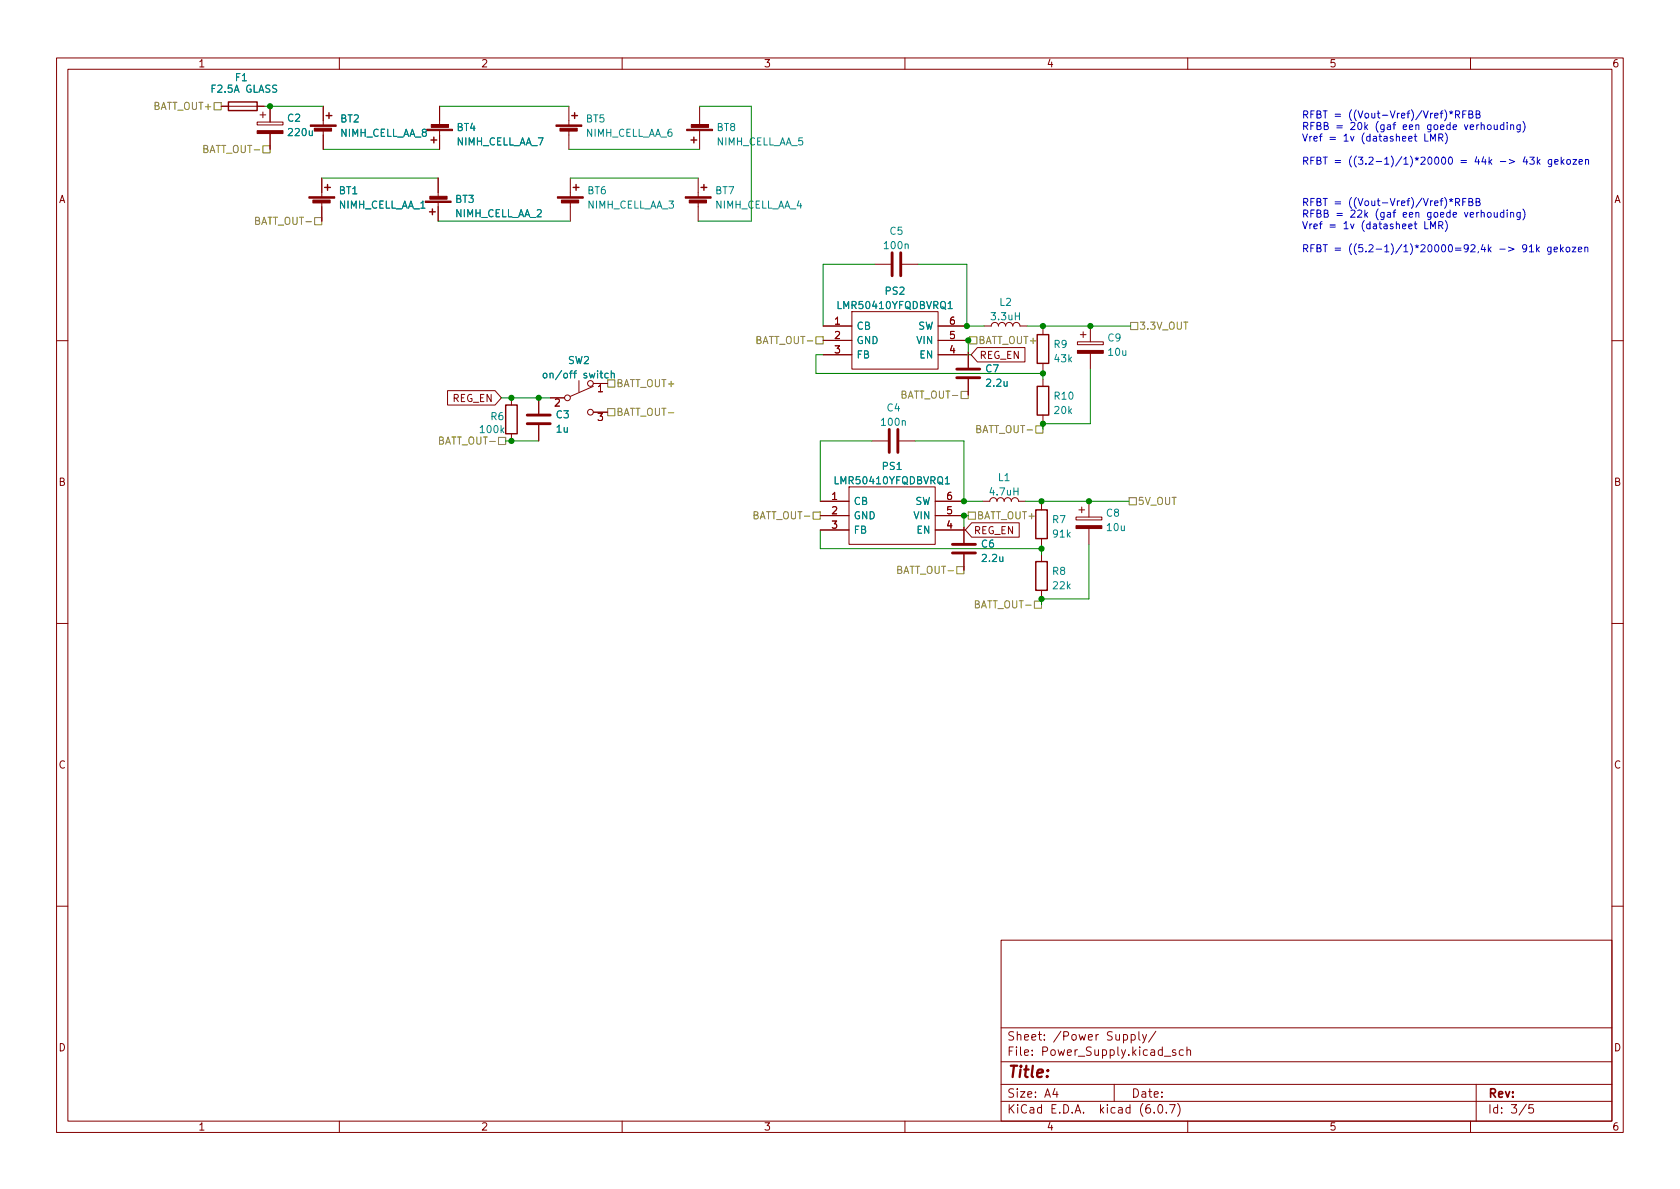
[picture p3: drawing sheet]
<svg xmlns="http://www.w3.org/2000/svg" width="297mm" height="210mm" viewBox="0 0 297 210" stroke-linecap="round" stroke-linejoin="round" font-family="sans-serif">
<g fill="none" stroke="#840000" stroke-width=".18">
<path d="M10 10.2h277v190.1h-277zM12 12.2h273v186.1h-273zM39.1 18.8h7.6M46.5 19.8v1M47.8 18.8v2.8M57.1 18.8v3.3M60 10.2v2M77.7 18.8v3.3M100.6 18.8v3.3M110 10.2v2M123.7 18.8v3.3M160 10.2v2"/>
<path d="M210 10.2v2M260 10.2v2M45.5 21.6h4.5v.5h-4.5zM46 20.3h1M47.8 23.6v2.8M56.9 31.5v3.3M56.9 35.8v3.3M57.1 23.1v3.3M77.5 31.5v3.3M77.5 35.8v3.3M77.7 23.1v3.3M100.6 23.1v3.3"/>
<path d="M100.8 31.5v3.3M100.8 35.8v3.3M123.4 31.5v3.3M123.4 35.8v3.3M123.7 23.1v3.3M145.5 57.7h5.1M150.6 55.1h15.3v10.2h-15.3zM154.7 46.7h2.8M159.5 46.7h2.8M165.9 57.7h5M174 57.7h1.3a.64 .64 0 0 1 .6-.7 .64 .64 0 0 1 .6 .7 .64 .64 0 0 1 .7-.7 .64 .64 0 0 1 .6 .7 .64 .64 0 0 1 .6-.7 .64 .64 0 0 1 .7 .7 .64 .64 0 0 1 .6-.7 .64 .64 0 0 1 .6 .7h1.3M184.4 57.9v1.3"/>
<path d="M191 59.2h1M191.5 58.7v1M192.8 57.7v2.7M10 60.2h2M79.1 69.1h8.4l1.1 1.3-1.1 1.2h-8.4zM90.4 70.4v1.2M90.4 76.7v1.3M95.2 70.4v2.7M95.2 75.2v2.8M97.3 70.4h2.5M102.4 67.3v2M104.9 68.3l-4.1 1.8"/>
<path d="M104.9 67.8h2.5M104.9 72.9h2.5M145.5 60.2h5.1M145.5 62.7h5.1M154.2 78h2.8M159 78h2.8M165.9 60.2h5M165.9 62.7h5M171.2 62.2v2.8M171.2 67.1v2.7M172.8 61.5h8.4v2.5h-8.4l-1.1-1.3zM184.4 64.3v1.2"/>
<path d="M184.4 67.1v1.2M184.4 73.4v1.3M190.5 60.4h4.6v.6h-4.6zM192.8 62.5v2.8M285 60.2h2M145 88.6h5.1M145 91.2h5.1M145 93.7h5.1M150.1 86.1h15.3v10.2h-15.3zM165.4 88.6h5M165.4 91.2h5M165.4 93.7h5"/>
<path d="M170.4 93.2v2.8M170.4 98v2.8M171.8 92.4h8.4v2.6h-8.4l-1.1-1.3zM173.7 88.6h1.3a.64 .64 0 0 1 .6-.6 .64 .64 0 0 1 .7 .6 .64 .64 0 0 1 .6-.6 .64 .64 0 0 1 .6 .6 .64 .64 0 0 1 .7-.6 .64 .64 0 0 1 .6 .6 .64 .64 0 0 1 .7-.6 .64 .64 0 0 1 .6 .6h1.3M184.1 88.9v1.3M184.1 95.2v1.3M184.1 98v1.3M190.2 91.4h4.6v.5h-4.6zM190.8 90.2h1M191.3 89.7v1M192.5 88.6v2.8M192.5 93.5v2.8"/>
<path d="M10 110.2h2M184.1 104.4v1.3M285 110.2h2M10 160.2h2M177 166.3h108v32h-108zM285 160.2h2M60 198.3v2M110 198.3v2M160 198.3v2M177 194.8h108M177 191.8h108M177 187.8h108"/>
<path d="M177 181.8h108M186.5 192.5l-.4 1h1M186.9 193v1M197 191.8v3M200 183l.4-.1 .3 .3v.4l-.1 .3h-.6M200 182.9v1.5M201.4 182.4v1.3l.2 .2M202 182.9l.4 1M202.7 182.9l-.5 1.4-.2 .1M204.1 196.7v.1M204.4 182.4l-1.3 1.9M204.9 195.4l.2-.1a.81 .81 0 0 1 .6 .7 .81 .81 0 0 1-.3 .8h-.2a.81 .81 0 0 1-.6-.6 .81 .81 0 0 1 .3-.8z"/>
<path d="M205.9 186.8h1.1M206.2 196.7v.1M206.8 195.3h1l-.7 1.5M207.9 185.7l-.4-.1-.2 .2 .1 .3 .5 .1v.4h-.6M208.2 195.1a1.72 1.72 0 0 1 0 2.3M209.2 185.7l-.4-.1-.3 .3v.4l.1 .3h.6M209.9 185.8l.2-.2 .3 .1 .1 .9M209.9 185.1v1.5M210 198.3v2M260 198.3v2M261 191.8v6.5M269.9 195.3l-1.3 1.9"/>
<path d="M271.1 195.3h-.7l-.1 .7 .2-.1 .5 .1 .2 .2-.1 .5-.2 .1-.6-.1"/>
<circle cx="100.3" cy="70.4" r=".51"/>
<circle cx="104.4" cy="67.8" r=".51"/>
<circle cx="104.4" cy="72.9" r=".51"/>
</g>
<path d="M157.7 44.7v4.1M159.3 44.7v4.1M93.2 74.9h4.1M93.2 73.4h4.1M157.2 75.9v4.1M158.7 75.9v4.1M169.2 66.8h4M169.2 65.3h4M168.4 97.8h4.1M168.4 96.3h4.1" fill="none" stroke="#840000" stroke-width=".51"/>
<g fill="none" stroke="#840000" stroke-width=".25">
<path d="M40.4 18h5.1v1.6h-5.1zM58.2 19.9v1M101.6 19.9v1M57.4 33.1h1M57.7 20.4h1M57.9 32.6v1M75.9 37.5h1.1M76.2 24.8h1M76.5 37v1M76.7 24.3v1M101.1 20.4h1M101.3 33.1h1.1"/>
<path d="M101.9 32.6v1M122.2 24.8h1M122.7 24.3v1M124 33.1h1M124.5 32.6v1M183.4 59.2h2v5.1h-2zM89.4 71.6h2v5.1h-2zM183.4 68.3h2v5.1h-2zM183.1 99.3h2.1v5.1h-2.1zM183.1 90.2h2.1v5h-2.1z"/>
</g>
<g fill="#840000" stroke="#840000" stroke-width=".18">
<path d="M190.5 62h4.6v.5h-4.6z"/>
<path d="M54.6 34.8h4.6v.2h-4.6z"/>
<path d="M55.3 35.4h3.1v.5h-3.1z"/>
<path d="M54.9 22.1h4.5v.2h-4.5z"/>
<path d="M55.6 22.7h3v.5h-3z"/>
<path d="M75.2 35.6h4.6v.2h-4.6z"/>
<path d="M76 34.7h3v.5h-3z"/>
<path d="M98.3 22.1h4.6v.2h-4.6z"/>
<path d="M99 22.7h3.1v.5h-3.1z"/>
<path d="M98.6 34.8h4.5v.2h-4.5z"/>
<path d="M99.3 35.4h3v.5h-3z"/>
<path d="M75.4 22.9h4.6v.2h-4.6z"/>
<path d="M76.3 22h3v.5h-3z"/>
<path d="M45.5 23.1h4.5v.5h-4.5z"/>
<path d="M190.2 93h4.6v.5h-4.6z"/>
<path d="M121.4 22.9h4.6v.2h-4.6z"/>
<path d="M122.2 22h3.1v.5h-3.1z"/>
<path d="M121.2 34.8h4.5v.2h-4.5z"/>
<path d="M121.9 35.4h3v.5h-3z"/>
</g>
<path d="M167.6 54.6h.8M96.2 66.1l.3-.1 .2 .2v.4l-.2 .2h-.3l-.2-.2zM107.5 66.1l-.3-.1-.3 .2 .1 .6h.5M108.1 66.1l.2-.1 .3 .1v.7M108.1 65.6v1.2M167.1 85.6h.8" fill="none" stroke="#008484" stroke-width=".18"/>
<g fill="none" stroke="#848400" stroke-width=".18">
<path d="M37.8 18.2h1.3v1.2h-1.3zM46.5 25.8h1.3v1.2h-1.3zM55.6 38.5h1.3v1.2h-1.3zM144.3 59.6h1.2v1.2h-1.2zM171.4 59.6h1.3v1.2h-1.3zM199.9 57h1.3v1.3h-1.3zM88.1 77.3h1.3v1.3h-1.3zM107.4 72.3h1.3v1.2h-1.3zM107.4 67.2h1.3v1.2h-1.3zM169.9 69.2h1.3v1.3h-1.3zM183.1 75.3h1.3v1.3h-1.3zM143.8 90.5h1.2v1.3h-1.2z"/>
<path d="M171.2 90.5h1.3v1.3h-1.3zM199.6 88h1.3v1.3h-1.3zM169.2 100.2h1.2v1.3h-1.2zM182.9 106.3h1.2v1.3h-1.2z"/>
</g>
<g fill="none" stroke="#0000c2" stroke-width=".18">
<path d="M256.3 19.8l.3 .1 .3-.1M256.6 19.6v.3M259.2 19.6h-.6v1.3M251.9 23.7v1.3h.6M251.9 39.2v1.3h.6M252.9 25v-1.3l.5 .9 .4-.9v1.3M254.4 24.4l.6-.1 .1-.2v-.3l-.7-.1v1.3M254.4 39.8h.6l.1-.2v-.3l-.7-.1v1.3M254.7 24.4l.4 .6M254.7 39.8l.4 .7M255.5 23.5a1.46 1.46 0 0 1 0 1.9M255.5 39a1.46 1.46 0 0 1 0 1.9"/>
<path d="M256.3 35.3l.3 .1 .3-.1M256.4 20.1l.2-.2 .1 .2M256.4 35.6l.2-.2 .1 .2M256.6 35.1v.3M257.4 20.3l.6-.1 .1-.2-.1-.3-.6-.1v1.3M257.4 35.8l.6-.1 .1-.2-.1-.3-.6-.1v1.3M257.7 20.3l.4 .6M257.7 35.8l.4 .6M258.6 20.2h.4M258.6 35.7h.4M259.2 35.1h-.6v1.3M259.7 20.2l.6-.1 .1-.1-.1-.3-.6-.1v1.3h.5l.2-.2v-.3l-.3-.2"/>
<path d="M259.7 35.7l.6-.1 .1-.1-.1-.3-.6-.1v1.3h.5l.2-.2v-.3l-.3-.2M261 20.2l.5-.1 .1-.1v-.3l-.6-.1v1.3h.5l.1-.2 .1-.3-.3-.2M261 35.7l.5-.1 .1-.1v-.3l-.6-.1v1.3h.5l.1-.2 .1-.3-.3-.2M261.9 22.2l.2-.1h.3v.8M261.9 37.7l.2-.1h.3v.8M263.1 22.1h.3l.2 .2v.4l-.2 .2h-.3l-.1-.2zM263.1 37.6h.3l.2 .2v.4l-.2 .2-.3-.1-.1-.1zM264.2 22.1v.8h.4l.1-.1M264.2 37.6v.7l.4 .1 .1-.1M264.7 22.1v.8M264.7 37.6v.8M265.9 22.1h-.4l-.2 .2 .1 .6h.5"/>
<path d="M265.9 37.6h-.4l-.2 .2 .1 .5h.5M265.9 21.6v1.3M265.9 37.1v1.3M266.5 21.6v.2M266.5 37.1v.2M266.5 22.1v.8M266.5 37.6v.8M267.1 22.2l.2-.1h.3v.8M267.1 37.7l.2-.1h.3v.8M267.1 22.1v.8M267.1 37.6v.8M268.8 22.1v1l-.3 .2h-.3"/>
<path d="M268.8 22.1h-.4l-.2 .2 .1 .6h.5M268.8 37.6v1l-.3 .2h-.3M268.8 37.6h-.4l-.2 .2 .1 .5h.5M269.3 21.5a1.46 1.46 0 0 1 0 1.9M269.3 37a1.46 1.46 0 0 1 0 1.9M269.6 27.7l-.3 .9h.8M269.9 28.2v.8M270.5 27.8h.8l-.5 .5 .4 .1v.5l-.2 .1-.5-.1M271.8 27.8v1.2M271.9 28.6l.4 .4M272.3 28.2l-.5 .5M274.3 28.2v1l-.2 .3-.3-.1"/>
<path d="M274.3 28.3l-.3-.1-.3 .2 .2 .6h.4M274.9 28.6l.6-.1-.1-.2-.3-.1-.2 .2 .1 .6h.4M276 27.8v1.2M276.2 28.6l.3 .4M276.5 28.2l-.5 .5M277.1 28.3l.2-.1 .3 .1 .1 .5-.1 .2h-.3l-.2-.1zM278.1 28.2h.7l-.7 .8h.7M279.2 28.6l.6-.1-.1-.2-.3-.1-.2 .2v.6h.5M280.3 28.3l.2-.1 .3 .1 .1 .7M280.3 28.2v.8M252.9 40.5v-1.3l.5 .9 .4-.9v1.3M269.9 43.8l-.2 .3h-.3l-.2-.3 .1-.5h.4l.2 .1a.84 .84 0 0 1-.3 1.1h-.3"/>
<path d="M270.4 43.6l.4-.3v1.2M270.4 44.5h.7M271.7 43.3v1.2M271.8 44.1l.4 .4M272.2 43.7l-.5 .5M274.2 43.7v1l-.2 .3-.3-.1M274.2 43.8l-.3-.1-.3 .2 .1 .6h.5M274.8 44.1l.6-.1-.1-.2-.3-.1-.2 .2v.6h.5M275.9 43.3v1.2M276 44.1l.4 .4M276.4 43.7l-.5 .5M276.9 43.8l.2-.1 .4 .1 .1 .5-.2 .2h-.3l-.2-.1z"/>
<path d="M278 43.7h.6l-.6 .8h.6M279.1 44.1l.6-.1-.1-.2-.4-.1-.1 .2v.6h.5M280.2 43.8l.2-.1 .3 .1 .1 .7M280.2 43.7v.8"/>
</g>
<g fill="none" stroke="#008400" stroke-width=".18">
<path d="M46.7 18.8h10.4M77.7 18.8h22.9M123.7 18.8h9.1v20.3h-9.4M56.9 31.5h20.6M57.1 26.4h20.6M77.5 39.1h23.3M100.6 26.4h23.1M100.8 31.5h22.6M154.7 46.7h-9.2v11M162.3 46.7h8.6v11h3.1M181.6 57.7h18.3M184.4 57.7v.2"/>
<path d="M88.6 70.4h8.7M89.4 78h5.8M145.5 62.7h-1.2v3.3h40.1M154.2 78h-9.2v10.6M161.8 78h8.6v10.6h3.3M170.9 60.2h.5M170.9 62.7h.8M171.2 60.2v2M184.4 65.5v1.6M184.4 74.7v1.2M192.8 65.3v9.6h-8.4M145 93.7v3.3h39.1"/>
<path d="M170.4 93.7h.3M171.2 91.2h-.8v2M181.4 88.6h18.2M184.1 88.6v.3M184.1 96.5v1.5M192.5 96.3v9.6h-8.4M184.1 105.7v1.2"/>
</g>
<g fill="#008400" stroke="#008400" stroke-width=".18">
<circle cx="170.9" cy="57.7" r=".46"/>
<circle cx="171.2" cy="60.2" r=".46"/>
<circle cx="184.4" cy="57.7" r=".46"/>
<circle cx="95.2" cy="70.4" r=".46"/>
<circle cx="90.4" cy="70.4" r=".46"/>
<circle cx="90.4" cy="78" r=".46"/>
<circle cx="47.8" cy="18.8" r=".46"/>
<circle cx="184.1" cy="105.9" r=".46"/>
<circle cx="184.1" cy="97" r=".46"/>
<circle cx="192.8" cy="57.7" r=".46"/>
<circle cx="192.5" cy="88.6" r=".46"/>
<circle cx="184.1" cy="88.6" r=".46"/>
<circle cx="184.4" cy="66" r=".46"/>
<circle cx="184.4" cy="74.9" r=".46"/>
<circle cx="170.4" cy="88.6" r=".46"/>
<circle cx="170.4" cy="91.2" r=".46"/>
</g>
<text font-size="2.8" fill="#840000" x="178" y="190.6">Title:</text>
<g font-size="2.1" fill="#840000">
<text x="178" y="184">Sheet: /Power Supply/</text>
<text x="178" y="186.7">File: Power_Supply.kicad_sch</text>
<text x="178" y="196.9">KiCad E.D.A. kicad (6.0.7)</text>
<text x="178" y="194.1">Size: A4</text>
<text x="200" y="194.1">Date:</text>
<text x="263" y="194.1">Rev:</text>
<text x="263" y="196.9">Id: 3/5</text>
</g>
<g font-size="1.8" fill="#840000">
<text x="35" y="11.9">1</text>
<text x="85" y="11.9">2</text>
<text x="135" y="11.9">3</text>
<text x="185" y="11.9">4</text>
<text x="235" y="11.9">5</text>
<text x="285" y="11.9">6</text>
<text x="10.3" y="35.9">A</text>
<text x="285.3" y="35.9">A</text>
<text x="147.6" y="57.4">1</text>
<text x="147.6" y="59.9">2</text>
<text x="167.9" y="59.9">5</text>
<text x="167.9" y="57.4">6</text>
<text x="147.6" y="62.5">3</text>
<text x="167.9" y="62.5">4</text>
<text x="173.1" y="63.5">REG_EN</text>
<text x="79.9" y="71.1">REG_EN</text>
<text x="98.1" y="71.9">2</text>
<text x="105.7" y="69.3">1</text>
<text x="105.7" y="74.4">3</text>
<text x="10.3" y="85.9">B</text>
<text x="147.1" y="88.4">1</text>
<text x="167.4" y="88.4">6</text>
<text x="285.3" y="85.9">B</text>
<text x="147.1" y="90.9">2</text>
<text x="147.1" y="93.5">3</text>
<text x="167.4" y="93.5">4</text>
<text x="167.4" y="90.9">5</text>
<text x="172.1" y="94.4">REG_EN</text>
<text x="10.3" y="135.9">C</text>
<text x="285.3" y="135.9">C</text>
<text x="10.3" y="185.9">D</text>
<text x="285.3" y="185.9">D</text>
<text x="35" y="199.9">1</text>
<text x="85" y="199.9">2</text>
<text x="135" y="199.9">3</text>
<text x="185" y="199.9">4</text>
<text x="235" y="199.9">5</text>
<text x="285" y="199.9">6</text>
</g>
<g font-size="1.8" fill="#008484">
<text x="37.5" y="16.4">F2.5A GLASS</text>
<text x="41.6" y="14.3">F1</text>
<text x="50.9" y="21.5">C2</text>
<text x="60.2" y="21.6">BT2</text>
<text x="80.8" y="23.2">BT4</text>
<text x="103.6" y="21.6">BT5</text>
<text x="126.8" y="23.2">BT8</text>
<text x="51.1" y="24">220u</text>
<text x="60.1" y="24.2">NIMH_CELL_AA_8</text>
<text x="80.7" y="25.7">NIMH_CELL_AA_7</text>
<text x="103.5" y="24.2">NIMH_CELL_AA_6</text>
<text x="126.6" y="25.7">NIMH_CELL_AA_5</text>
<text x="59.9" y="34.3">BT1</text>
<text x="80.5" y="35.9">BT3</text>
<text x="103.9" y="34.3">BT6</text>
<text x="126.5" y="34.3">BT7</text>
<text x="59.8" y="36.9">NIMH_CELL_AA_1</text>
<text x="80.4" y="38.4">NIMH_CELL_AA_2</text>
<text x="103.8" y="36.9">NIMH_CELL_AA_3</text>
<text x="126.4" y="36.9">NIMH_CELL_AA_4</text>
<text x="157.4" y="41.5">C5</text>
<text x="156.5" y="44">100n</text>
<text x="156.6" y="52.1">PS2</text>
<text x="148.4" y="54.6">LMR50410YFQDBVRQ1</text>
<text x="151.4" y="58.3">CB</text>
<text x="162.3" y="58.3">SW</text>
<text x="175.4" y="56.6">3.3uH</text>
<text x="176.8" y="54.1">L2</text>
<text x="100.4" y="64.4">SW2</text>
<text x="151.4" y="60.8">GND</text>
<text x="151.4" y="63.4">FB</text>
<text x="162.2" y="60.8">VIN</text>
<text x="162.6" y="63.4">EN</text>
<text x="174.3" y="65.8">C7</text>
<text x="186.4" y="61.5">R9</text>
<text x="186.5" y="64.1">43k</text>
<text x="195.9" y="60.4">C9</text>
<text x="196" y="62.9">10u</text>
<text x="96.9" y="66.9">on/off switch</text>
<text x="174.5" y="68.4">2.2u</text>
<text x="186.5" y="70.7">R10</text>
<text x="85" y="76.6">100k</text>
<text x="86.8" y="74.3">R6</text>
<text x="98.4" y="74">C3</text>
<text x="98.4" y="76.5">1u</text>
<text x="156" y="75.3">100n</text>
<text x="156.9" y="72.7">C4</text>
<text x="186.5" y="73.2">20k</text>
<text x="156.1" y="83.1">PS1</text>
<text x="147.9" y="85.6">LMR50410YFQDBVRQ1</text>
<text x="150.9" y="89.3">CB</text>
<text x="161.7" y="89.3">SW</text>
<text x="175.1" y="87.6">4.7uH</text>
<text x="176.5" y="85.1">L1</text>
<text x="150.9" y="91.8">GND</text>
<text x="150.9" y="94.4">FB</text>
<text x="161.6" y="91.8">VIN</text>
<text x="162.1" y="94.4">EN</text>
<text x="186.1" y="92.5">R7</text>
<text x="186.3" y="95">91k</text>
<text x="195.6" y="91.4">C8</text>
<text x="195.8" y="93.9">10u</text>
<text x="173.5" y="96.8">C6</text>
<text x="173.8" y="99.4">2.2u</text>
<text x="186.1" y="101.6">R8</text>
<text x="186.3" y="104.2">22k</text>
</g>
<g font-size="1.8" fill="#848400">
<text x="27.2" y="19.4">BATT_OUT+</text>
<text x="36.3" y="27">BATT_OUT-</text>
<text x="45.4" y="39.7">BATT_OUT-</text>
<text x="201.4" y="58.3">3.3V_OUT</text>
<text x="134.1" y="60.8">BATT_OUT-</text>
<text x="172.9" y="60.8">BATT_OUT+</text>
<text x="108.9" y="68.4">BATT_OUT+</text>
<text x="159.7" y="70.5">BATT_OUT-</text>
<text x="108.9" y="73.5">BATT_OUT-</text>
<text x="172.9" y="76.6">BATT_OUT-</text>
<text x="77.9" y="78.6">BATT_OUT-</text>
<text x="201.1" y="89.3">5V_OUT</text>
<text x="133.6" y="91.8">BATT_OUT-</text>
<text x="172.7" y="91.8">BATT_OUT+</text>
<text x="159" y="101.5">BATT_OUT-</text>
<text x="172.7" y="107.6">BATT_OUT-</text>
</g>
<g font-size="1.8" fill="#0000c2">
<text x="230.1" y="20.9">RFBT = ((Vout-Vref)/Vref)*RFBB</text>
<text x="230.1" y="23">RFBB = 20k (gaf een goede verhouding)</text>
<text x="230.1" y="25">Vref = 1v (datasheet LMR)</text>
<text x="230.1" y="29.1">RFBT = ((3.2-1)/1)*20000 = 44k -&gt; 43k gekozen</text>
<text x="230.1" y="36.4">RFBT = ((Vout-Vref)/Vref)*RFBB</text>
<text x="230.1" y="38.5">RFBB = 22k (gaf een goede verhouding)</text>
<text x="230.1" y="40.5">Vref = 1v (datasheet LMR)</text>
<text x="230.1" y="44.6">RFBT = ((5.2-1)/1)*20000=92,4k -&gt; 91k gekozen</text>
</g>
</svg>
